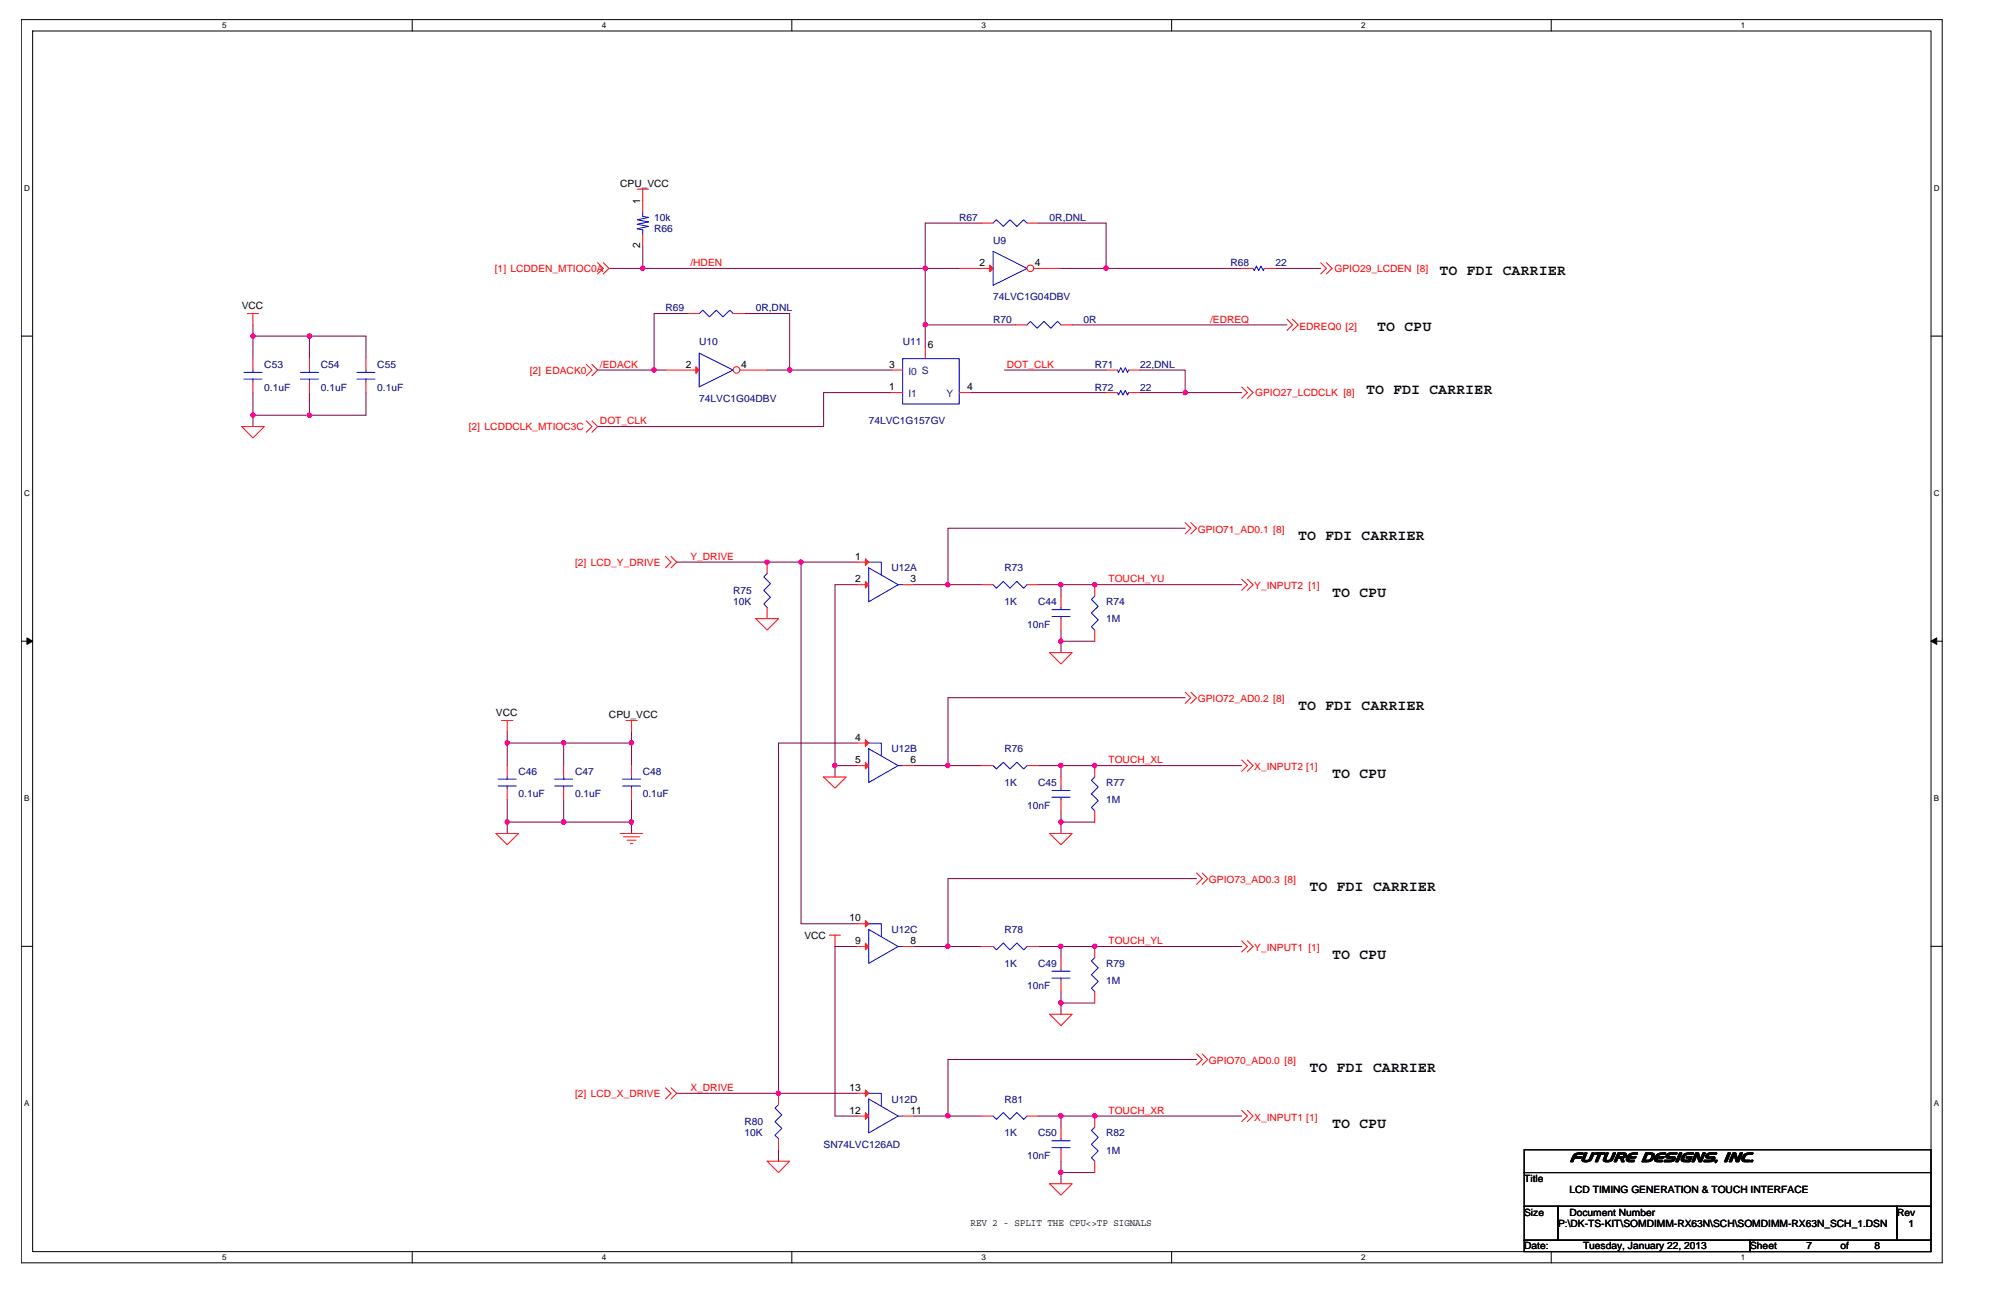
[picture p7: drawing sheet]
<svg xmlns="http://www.w3.org/2000/svg" width="432mm" height="279mm" viewBox="0 0 432 279" stroke-linecap="round" stroke-linejoin="round" font-family="sans-serif">
<path d="M4.6 4.2h414.5v268.3h-414.5zM7 6.7h409.7v263.3h-409.7z" fill="none" stroke="#000" stroke-width=".22"/>
<g fill="#fff">
<path d="M48 4.5h.9v1.9h-.9z"/>
<path d="M48 270.3h.9v1.9h-.9z"/>
</g>
<path d="M89 4.2v2.5M89 270v2.5" fill="none" stroke="#000" stroke-width=".22"/>
<g fill="#fff">
<path d="M129.9 4.5h.9v1.9h-.9z"/>
<path d="M129.9 270.3h.9v1.9h-.9z"/>
</g>
<path d="M170.9 4.2v2.5M170.9 270v2.5" fill="none" stroke="#000" stroke-width=".22"/>
<g fill="#fff">
<path d="M211.8 4.5h.9v1.9h-.9z"/>
<path d="M211.8 270.3h.9v1.9h-.9z"/>
</g>
<path d="M252.8 4.2v2.5M252.8 270v2.5" fill="none" stroke="#000" stroke-width=".22"/>
<g fill="#fff">
<path d="M293.8 4.5h.9v1.9h-.9z"/>
<path d="M293.8 270.3h.9v1.9h-.9z"/>
</g>
<path d="M334.7 4.2v2.5M334.7 270v2.5" fill="none" stroke="#000" stroke-width=".22"/>
<g fill="#fff">
<path d="M375.7 4.5h.9v1.9h-.9z"/>
<path d="M375.7 270.3h.9v1.9h-.9z"/>
<path d="M5.2 39.6h1.2v1.9h-1.2z"/>
<path d="M417.3 39.6h1.3v1.9h-1.3z"/>
<path d="M5.2 105.4h1.2v1.9h-1.2z"/>
<path d="M417.3 105.4h1.3v1.9h-1.3z"/>
</g>
<path d="M4.6 72.5h2.4M416.7 72.5h2.5" fill="none" stroke="#000" stroke-width=".22"/>
<g fill="#fff">
<path d="M5.2 171.2h1.2v1.9h-1.2z"/>
<path d="M417.3 171.2h1.2v1.9h-1.2z"/>
</g>
<path d="M4.6 138.3h2.4M416.7 138.3h2.5" fill="none" stroke="#000" stroke-width=".22"/>
<path d="M5.8 137.6l1.2 .7-1.2 .7zM416.7 138.3l1.2-.7v1.4z" fill="#000" stroke="#000" stroke-width=".22"/>
<g fill="#fff">
<path d="M5.2 237.1h1.2v1.9h-1.2z"/>
<path d="M417.3 237.1h1.2v1.9h-1.2z"/>
</g>
<path d="M4.6 204.2h2.4M416.7 204.2h2.5M328.9 248.1h87.8v4.9h-87.8zM328.9 253h87.8v7.3h-87.8zM328.9 260.3h7.3v7.3h-7.3zM328.9 267.6h48.8v2.4h-48.8zM336.2 260.3h73.2v7.3h-73.2zM377.7 267.6h39v2.4h-39zM409.4 260.3h7.3v7.3h-7.3z" fill="none" stroke="#000" stroke-width=".22"/>
<g fill="none" stroke="#800040" stroke-width=".22">
<path d="M131.4 57.9h7.3M138.7 53v4.9h61M199.7 57.9v12.2M199.7 57.9h7.3M211.9 48.1h-12.2v9.8M224 48.1h14.7v9.8M229 57.9h9.7M238.7 57.9h29.2M275.3 57.9h9.7M54.6 72.5h12.2M54.6 70.1v2.4M54.6 72.5v4.9"/>
<path d="M66.8 72.5h12.2v4.9M66.8 72.5v4.9M129 79.8h12.2M141.2 79.8h2.4M148.5 67.6h-7.3v12.2M160.7 67.6h9.7v12.2M165.5 79.8h4.9M170.4 79.8h22M199.7 70.1h19.5M199.7 70.1v4.9M216.8 79.8h21.9M231.4 70.1h46.3"/>
<path d="M246 79.8h9.7v4.9M54.6 89.6h12.2M54.6 89.6v2.4M54.6 84.7v4.9M66.8 84.7v4.9M79 84.7v4.9h-12.2M192.4 84.7h-14.7v7.3h-48.7M209.4 84.7h29.3M246 84.7h9.7M255.7 84.7h12.2M255.7 114h-51.1v12.2M172.9 121.3h12.2"/>
<path d="M172.9 121.3v78h12.2M172.9 121.3h-26.9M185.1 126.2h-4.9v39M197.2 126.2h7.4M204.6 126.2h7.3M224 126.2h5M229 138.3v2.5M229 138.3h7.2M229 126.2h38.9M229 126.2v2.4M229 135.9v2.4M109.4 157.9v2.4"/>
<path d="M136.3 157.9v2.4M255.7 150.5h-51.1v14.7M109.4 160.3v4.9M109.4 160.3h12.2M109.4 177.4v2.4M109.4 177.4h12.2M109.4 172.5v4.9M121.6 172.5v4.9M121.6 160.3h14.7M121.6 160.3v4.9M121.6 177.4h14.7M136.3 172.5v4.9"/>
<path d="M136.3 160.3v4.9M136.3 177.4v2.4M180.2 165.2h4.9M180.2 165.2v2.4M185.1 160.3h-17.1v75.6M197.2 165.2h7.4M204.6 165.2h7.3M224 165.2h5M229 165.2v2.4M229 174.9v2.5M229 177.4h7.2M229 177.4v2.4"/>
<path d="M267.9 165.2h-38.9M258.2 189.6h-53.6v14.6M185.1 204.2h-4.9v36.6h4.9M197.2 204.2h7.4M204.6 204.2h7.3M224 204.2h5M229 204.2v2.4M229 214v2.4M229 216.4h7.2M229 216.4v2.4M267.9 204.2h-38.9M146 235.9h22"/>
<path d="M168 235.9h17.1M258.2 228.6h-53.6v12.2M168 248.1v2.4M197.2 240.8h7.4M204.6 240.8h7.3M229 240.8v2.4M229 253v2.4M229 250.5v2.5h7.2M267.9 240.8h-43.9"/>
</g>
<g fill="#f0f" stroke="#f0f" stroke-width=".22">
<circle cx="141.1" cy="79.8" r=".49"/>
<circle cx="199.6" cy="70.1" r=".47"/>
<circle cx="170.4" cy="79.8" r=".48"/>
<circle cx="238.7" cy="57.9" r=".48"/>
<circle cx="180.1" cy="165.2" r=".48"/>
<circle cx="228.9" cy="240.7" r=".47"/>
<circle cx="228.9" cy="138.3" r=".47"/>
<circle cx="204.5" cy="126.1" r=".47"/>
<circle cx="204.5" cy="240.7" r=".47"/>
<circle cx="138.7" cy="57.9" r=".47"/>
<circle cx="199.6" cy="57.9" r=".47"/>
<circle cx="255.7" cy="84.7" r=".47"/>
<circle cx="236.2" cy="126.1" r=".47"/>
<circle cx="228.9" cy="126.1" r=".47"/>
<circle cx="236.2" cy="240.7" r=".47"/>
<circle cx="66.8" cy="72.5" r=".47"/>
<circle cx="167.9" cy="235.9" r=".47"/>
<circle cx="236.2" cy="204.2" r=".47"/>
<circle cx="54.6" cy="72.5" r=".47"/>
<circle cx="136.2" cy="160.3" r=".47"/>
<circle cx="228.9" cy="204.2" r=".47"/>
<circle cx="165.5" cy="121.3" r=".48"/>
<circle cx="109.4" cy="160.3" r=".47"/>
<circle cx="121.6" cy="160.3" r=".47"/>
<circle cx="172.8" cy="121.3" r=".47"/>
<circle cx="228.9" cy="252.9" r=".47"/>
<circle cx="236.2" cy="165.2" r=".48"/>
<circle cx="136.2" cy="177.3" r=".48"/>
<circle cx="228.9" cy="177.3" r=".48"/>
<circle cx="109.4" cy="177.3" r=".48"/>
<circle cx="121.6" cy="177.3" r=".48"/>
<circle cx="66.8" cy="89.6" r=".47"/>
<circle cx="54.6" cy="89.6" r=".47"/>
<circle cx="228.9" cy="216.4" r=".47"/>
<circle cx="228.9" cy="165.2" r=".48"/>
<circle cx="204.5" cy="165.2" r=".48"/>
<circle cx="204.5" cy="204.2" r=".47"/>
</g>
<g fill="none" stroke="#f00" stroke-width=".22">
<path d="M129 56.7l1.2 1.2-1.2 1.2M130.2 56.7l1.2 1.2-1.2 1.2M137.5 40.8h2.4M138.7 40.8v4.9M138.7 50.6v2.4M207 57.9h7.3M267.9 57.9h2.5M272.8 57.9h2.5M285 56.7l1.2 1.2-1.2 1.2M286.2 56.7l1.3 1.2-1.3 1.2M53.4 67.6h2.4M54.6 67.6v2.5"/>
<path d="M126.5 78.6l1.2 1.2-1.2 1.3M127.7 78.6l1.3 1.2-1.3 1.3M219.2 70.1h2.4M229 70.1h2.4M238.7 79.8h2.4M243.6 79.8h2.4M277.7 68.9l1.2 1.2-1.2 1.2M278.9 68.9l1.2 1.2-1.2 1.2M52.2 92h4.8l-2.4 2.5zM126.5 90.8l1.2 1.2-1.2 1.3M127.7 90.8l1.3 1.2-1.3 1.3M267.9 83.5l1.3 1.2-1.3 1.2"/>
<path d="M269.2 83.5l1.2 1.2-1.2 1.2M255.7 112.8l1.3 1.2-1.3 1.2M257 112.8l1.2 1.2-1.2 1.2M143.6 120.1l1.2 1.2-1.2 1.2M144.8 120.1l1.2 1.2-1.2 1.2M163.1 133.5h4.9l-2.5 2.4zM211.9 126.2h2.4M221.6 126.2h2.4M267.9 125l1.3 1.2-1.3 1.2M269.2 125l1.2 1.2-1.2 1.2M108.2 155.4h2.5M109.4 155.4v2.5"/>
<path d="M135.1 155.4h2.4M136.3 155.4v2.5M226.5 140.8h4.9l-2.4 2.5zM255.7 149.4l1.3 1.1-1.3 1.3M257 149.4l1.2 1.1-1.2 1.3M107 179.8h4.9l-2.5 2.4zM121.6 165.2v2.4M121.6 170.1v2.4M133.8 179.8h4.9M136.3 165.2v2.4M136.3 170.1v2.4M177.7 167.6h4.9l-2.4 2.5z"/>
<path d="M226.5 179.8h4.9l-2.4 2.4zM229 172.5v2.4M229 167.6v2.5M267.9 164l1.3 1.2-1.3 1.2M269.2 164l1.2 1.2-1.2 1.2M134.5 180.6h3.5M135.3 181.3h2M136 182h.5M185.1 199.3h2.4M258.2 188.3l1.2 1.3-1.2 1.2M259.4 188.3l1.2 1.3-1.2 1.2M179 201.8h2.4"/>
<path d="M180.2 201.8v2.4M185.1 204.2h2.4M194.8 204.2h2.4M226.5 218.8h4.9l-2.4 2.5zM229 211.5v2.5M229 206.6v2.5M267.9 203l1.3 1.2-1.3 1.2M269.2 203l1.2 1.2-1.2 1.2M143.6 234.7l1.2 1.2-1.2 1.2M144.8 234.7l1.2 1.2-1.2 1.2M185.1 235.9h2.4M258.2 227.4l1.2 1.2-1.2 1.2"/>
<path d="M259.4 227.4l1.2 1.2-1.2 1.2M267.9 239.6l1.3 1.2-1.3 1.2M269.2 239.6l1.2 1.2-1.2 1.2M165.5 250.5h4.9l-2.4 2.5zM185.1 240.8h2.4M194.8 240.8h2.4M226.5 255.4h4.9l-2.4 2.5zM229 248.1v2.4M229 243.2v2.5"/>
</g>
<g fill="none" stroke="#00f" stroke-width=".22">
<path d="M138.7 45.7v1l1.2 .2-2.4 .5 2.4 .5-2.4 .5 2.4 .5-2.4 .5 1.2 .2v1M214.3 54.2l7.3 3.7-7.3 3.7zM270.4 57.9l.3 .5 .4-1 .5 1 .5-1 .5 1 .2-.5M221.6 70.1l.7-.8 1.5 1.5 1.5-1.5 1.5 1.5 1.4-1.5 .8 .8M241.1 79.8l.3 .5 .5-1 .4 1 .5-1 .5 1 .3-.5M214.3 126.2l.7 .7 1.5-1.5 1.4 1.5 1.5-1.5 1.5 1.5 .7-.7M119.7 168.1h3.9M119.7 169.6h3.9M121.6 167.6v.5M121.6 169.6v.5M134.3 168.1h3.9M134.3 169.6h3.9"/>
<path d="M136.3 167.6v.5M136.3 169.6v.5M227 172h3.9M227 170.6h3.9M229 172v.5M229 170.1v.5M187.5 199.3h2.7v2.7M187.5 200.5l6.3 3.7-6.3 3.7zM193.8 204.2h1M227 211h3.9M227 209.5h3.9M229 211v.5"/>
<path d="M229 209.1v.4M187.5 237.1l6.3 3.7-6.3 3.6zM187.5 235.9h2.7v2.7M193.8 240.8h1M227 247.6h3.9M227 246.1h3.9M229 247.6v.5M229 245.7v.4"/>
</g>
<g fill="#f00" stroke="#f00" stroke-width=".22">
<path d="M186.7 240.1l.8 .7-.8 .7z"/>
<path d="M186.7 235.2l.8 .7-.8 .7z"/>
<path d="M186.7 203.5l.8 .7-.8 .7z"/>
<path d="M186.7 198.6l.8 .7-.8 .7z"/>
<path d="M213.6 57.2l.7 .7-.7 .7z"/>
</g>
<circle cx="222.4" cy="57.9" r=".71" fill="#fff" stroke="#f00" stroke-width=".22"/>
<g fill="none" stroke="#f00" stroke-width=".22">
<path d="M223.1 57.9h5.9M54.6 77.4v2.4M79 77.4v2.4M143.6 79.8h7.3M148.5 67.6h2.4M158.2 67.6h2.5M192.4 79.8h2.4M199.7 75v2.4M54.6 82.3v2.4M79 82.3v2.4M192.4 84.7h2.4M207 84.7h2.4"/>
<path d="M165.5 131.1v2.4M165.5 121.3v2.4M185.1 126.2h2.4M185.1 121.3h2.4M194.8 126.2h2.4M236.2 135.9v2.4M236.2 126.2v2.4M211.9 165.2h2.4M221.6 165.2h2.4M236.2 174.9v2.5M236.2 165.2v2.4M211.9 204.2h2.4"/>
<path d="M221.6 204.2h2.4M211.9 240.8h2.4M221.6 240.8h2.4"/>
</g>
<g fill="none" stroke="#00f" stroke-width=".22">
<path d="M54.6 79.8v.5M79 79.8v.5M150.9 67.6l.8-.7 1.4 1.5 1.5-1.5 1.4 1.5 1.5-1.5 .7 .7M150.9 76.2l7.3 3.6-7.3 3.7zM194.8 77.4h12.2v9.8h-12.2zM52.6 80.3h3.9M52.6 81.8h3.9M54.6 81.8v.5M77 80.3h3.9M77 81.8h3.9M79 81.8v.5M165.5 123.7l-.7 .8 1.5 1.4-1.5 1.5 1.5 1.5-1.5 1.4 .7 .8"/>
<path d="M187.5 122.5l6.3 3.7-6.3 3.6zM187.5 121.3h2.7v2.7M193.8 126.2h1M236.2 128.6l-.7 .7 1.5 1.5-1.5 1.4 1.5 1.5-1.5 1.5 .7 .7M214.3 165.2l.7 .7 1.5-1.4 1.4 1.4 1.5-1.4 1.5 1.4 .7-.7M236.2 167.6l-.7 .8 1.5 1.4-1.5 1.5 1.5 1.5-1.5 1.4 .7 .7M214.3 204.2l.7 .7 1.5-1.4 1.4 1.4 1.5-1.4 1.5 1.4 .7-.7M214.3 240.8l.7 .7 1.5-1.5 1.4 1.5 1.5-1.5 1.5 1.5 .7-.7"/>
</g>
<g fill="#f00" stroke="#f00" stroke-width=".22">
<path d="M186.7 125.4l.8 .8-.8 .7z"/>
<path d="M186.7 120.6l.8 .7-.8 .7z"/>
<path d="M150.2 79.1l.7 .7-.7 .8z"/>
</g>
<circle cx="158.9" cy="79.8" r=".71" fill="#fff" stroke="#f00" stroke-width=".22"/>
<g fill="none" stroke="#f00" stroke-width=".22">
<path d="M211.9 48.1h2.4M221.6 48.1h2.4M66.8 77.4v2.4M159.7 79.8h5.8M66.8 82.3v2.4M238.7 84.7h2.4M243.6 84.7h2.4M229 133.5v2.4M229 128.6v2.5M109.4 165.2v2.4M109.4 170.1v2.4M185.1 165.2h2.4"/>
<path d="M185.1 160.3h2.4M194.8 165.2h2.4M236.2 214v2.4M236.2 204.2v2.4M168 235.9v2.4M168 245.7v2.4M236.2 250.5v2.5M236.2 240.8v2.4"/>
</g>
<g fill="none" stroke="#00f" stroke-width=".22">
<path d="M214.3 48.1l.7-.7 1.5 1.5 1.4-1.5 1.5 1.5 1.5-1.5 .7 .7M66.8 79.8v.5M64.8 80.3h3.9M64.8 81.8h3.9M66.8 81.8v.5M241.1 84.7l.3 .5 .5-1 .4 1 .5-1 .5 1 .3-.5M227 133h3.9M227 131.5h3.9M229 133v.5M229 131.1v.4M107.5 168.1h3.9M107.5 169.6h3.9"/>
<path d="M109.4 167.6v.5M109.4 169.6v.5M187.5 161.5l6.3 3.7-6.3 3.6zM187.5 160.3h2.7v2.7M193.8 165.2h1M236.2 206.6l-.7 .7 1.5 1.5-1.5 1.5 1.5 1.5-1.5 1.4 .7 .8M168 238.3l-.8 .8 1.5 1.4-1.5 1.5 1.5 1.5-1.5 1.4 .8 .8M236.2 243.2l-.7 .7 1.5 1.5-1.5 1.5 1.5 1.4-1.5 1.5 .7 .7"/>
</g>
<g fill="#f00" stroke="#f00" stroke-width=".22">
<path d="M186.7 164.5l.8 .7-.8 .7z"/>
<path d="M186.7 159.6l.8 .7-.8 .7z"/>
</g>
<g fill="#f0f" stroke="#f0f" stroke-width=".22">
<circle cx="141.1" cy="79.8" r=".49"/>
<circle cx="199.6" cy="70.1" r=".47"/>
<circle cx="170.4" cy="79.8" r=".48"/>
<circle cx="238.7" cy="57.9" r=".48"/>
<circle cx="180.1" cy="165.2" r=".48"/>
<circle cx="228.9" cy="240.7" r=".47"/>
<circle cx="228.9" cy="138.3" r=".47"/>
<circle cx="204.5" cy="126.1" r=".47"/>
<circle cx="204.5" cy="240.7" r=".47"/>
<circle cx="138.7" cy="57.9" r=".47"/>
<circle cx="199.6" cy="57.9" r=".47"/>
<circle cx="255.7" cy="84.7" r=".47"/>
<circle cx="236.2" cy="126.1" r=".47"/>
<circle cx="228.9" cy="126.1" r=".47"/>
<circle cx="236.2" cy="240.7" r=".47"/>
<circle cx="66.8" cy="72.5" r=".47"/>
<circle cx="167.9" cy="235.9" r=".47"/>
<circle cx="236.2" cy="204.2" r=".47"/>
<circle cx="54.6" cy="72.5" r=".47"/>
<circle cx="136.2" cy="160.3" r=".47"/>
<circle cx="228.9" cy="204.2" r=".47"/>
<circle cx="165.5" cy="121.3" r=".48"/>
<circle cx="109.4" cy="160.3" r=".47"/>
<circle cx="121.6" cy="160.3" r=".47"/>
<circle cx="172.8" cy="121.3" r=".47"/>
<circle cx="228.9" cy="252.9" r=".47"/>
<circle cx="236.2" cy="165.2" r=".48"/>
<circle cx="136.2" cy="177.3" r=".48"/>
<circle cx="228.9" cy="177.3" r=".48"/>
<circle cx="109.4" cy="177.3" r=".48"/>
<circle cx="121.6" cy="177.3" r=".48"/>
<circle cx="66.8" cy="89.6" r=".47"/>
<circle cx="54.6" cy="89.6" r=".47"/>
<circle cx="228.9" cy="216.4" r=".47"/>
<circle cx="228.9" cy="165.2" r=".48"/>
<circle cx="204.5" cy="165.2" r=".48"/>
<circle cx="204.5" cy="204.2" r=".47"/>
</g>
<g font-size="3.1">
<text x="310.6" y="59.3">TO FDI CARRIER</text>
<text x="297.2" y="71.5">TO CPU</text>
<text x="294.8" y="84.9">TO FDI CARRIER</text>
<text x="280.1" y="116.6">TO FDI CARRIER</text>
<text x="287.5" y="128.8">TO CPU</text>
<text x="280.1" y="153.2">TO FDI CARRIER</text>
<text x="287.5" y="167.8">TO CPU</text>
<text x="282.6" y="192.2">TO FDI CARRIER</text>
<text x="287.5" y="206.8">TO CPU</text>
<text x="282.6" y="231.2">TO FDI CARRIER</text>
<text x="287.5" y="243.4">TO CPU</text>
</g>
<text font-size="2.9" x="338.7" y="250.7">FUTURE DESIGNS, INC.</text>
<g font-size="2.2">
<text x="133.8" y="40.4">CPU_VCC</text>
<text x="138.1" y="44" transform="rotate(-90 138.1 44)">1</text>
<text x="138.1" y="53.5" transform="rotate(-90 138.1 53.5)">2</text>
<text x="211.4" y="57.4">2</text>
<text x="223.3" y="57.4">4</text>
<text x="52.2" y="66.7">VCC</text>
<text x="200.2" y="75.2">6</text>
<text x="148" y="79.3">2</text>
<text x="159.9" y="79.3">4</text>
<text x="191.9" y="79.3">3</text>
<text x="191.9" y="84.2">1</text>
<text x="208.7" y="84.2">4</text>
<text x="184.5" y="125.6">2</text>
<text x="184.5" y="120.7">1</text>
<text x="196.5" y="125.6">3</text>
<text x="107" y="154.5">VCC</text>
<text x="131.4" y="155">CPU_VCC</text>
<text x="184.5" y="159.8">4</text>
<text x="184.5" y="164.6">5</text>
<text x="196.5" y="164.6">6</text>
<text x="173.6" y="202.5">VCC</text>
<text x="183.3" y="198.8">10</text>
<text x="184.5" y="203.7">9</text>
<text x="196.5" y="203.7">8</text>
<text x="183.3" y="235.3">13</text>
<text x="183.3" y="240.2">12</text>
<text x="196.5" y="240.2">11</text>
<text x="328.9" y="255">Title</text>
<text x="338.7" y="257.4">LCD TIMING GENERATION &amp; TOUCH INTERFACE</text>
<text x="328.9" y="262.3">Size</text>
<text x="338.7" y="262.3">Document Number</text>
<text x="409.4" y="262.3">Rev</text>
<text x="209.4" y="264.5">REV 2 - SPLIT THE CPU&lt;&gt;TP SIGNALS</text>
<text x="328.9" y="269.6">Date:</text>
<text x="336.2" y="264.7">P:\DK-TS-KIT\SOMDIMM-RX63N\SCH\SOMDIMM-RX63N_SCH_1.DSN</text>
<text x="341.6" y="269.6">Tuesday, January 22, 2013</text>
<text x="377.7" y="269.6">Sheet</text>
<text x="389.9" y="269.6">7</text>
<text x="397.2" y="269.6">of</text>
<text x="404.5" y="269.6">8</text>
<text x="411.8" y="264.7">1</text>
</g>
<g font-size="2.2" fill="#000080">
<text x="141.2" y="47.7">10k</text>
<text x="207" y="47.7">R67</text>
<text x="226.5" y="47.7">0R,DNL</text>
<text x="141.2" y="50.1">R66</text>
<text x="214.3" y="52.6">U9</text>
<text x="265.5" y="57.4">R68</text>
<text x="275.3" y="57.4">22</text>
<text x="214.3" y="64.8">74LVC1G04DBV</text>
<text x="143.6" y="67.2">R69</text>
<text x="163.1" y="67.2">0R,DNL</text>
<text x="214.3" y="69.6">R70</text>
<text x="233.8" y="69.6">0R</text>
<text x="150.9" y="74.5">U10</text>
<text x="194.8" y="74.5">U11</text>
<text x="57" y="79.4">C53</text>
<text x="69.2" y="79.4">C54</text>
<text x="81.4" y="79.4">C55</text>
<text x="236.2" y="79.4">R71</text>
<text x="246" y="79.4">22,DNL</text>
<text x="57" y="84.3">0.1uF</text>
<text x="69.2" y="84.3">0.1uF</text>
<text x="81.4" y="84.3">0.1uF</text>
<text x="150.9" y="86.7">74LVC1G04DBV</text>
<text x="236.2" y="84.3">R72</text>
<text x="246" y="84.3">22</text>
<text x="187.5" y="91.6">74LVC1G157GV</text>
<text x="192.4" y="123.3">U12A</text>
<text x="216.8" y="123.3">R73</text>
<text x="158.2" y="128.1">R75</text>
<text x="158.2" y="130.6">10K</text>
<text x="216.8" y="130.6">1K</text>
<text x="224" y="130.6">C44</text>
<text x="238.7" y="130.6">R74</text>
<text x="221.6" y="135.5">10nF</text>
<text x="238.7" y="134.2">1M</text>
<text x="111.9" y="167.2">C46</text>
<text x="124.1" y="167.2">C47</text>
<text x="138.7" y="167.2">C48</text>
<text x="192.4" y="162.3">U12B</text>
<text x="216.8" y="162.3">R76</text>
<text x="111.9" y="172">0.1uF</text>
<text x="124.1" y="172">0.1uF</text>
<text x="138.7" y="172">0.1uF</text>
<text x="216.8" y="169.6">1K</text>
<text x="224" y="169.6">C45</text>
<text x="238.7" y="169.6">R77</text>
<text x="238.7" y="173.3">1M</text>
<text x="221.6" y="174.5">10nF</text>
<text x="192.4" y="201.3">U12C</text>
<text x="216.8" y="201.3">R78</text>
<text x="216.8" y="208.6">1K</text>
<text x="224" y="208.6">C49</text>
<text x="238.7" y="208.6">R79</text>
<text x="221.6" y="213.5">10nF</text>
<text x="238.7" y="212.3">1M</text>
<text x="192.4" y="237.9">U12D</text>
<text x="216.8" y="237.9">R81</text>
<text x="160.7" y="242.8">R80</text>
<text x="160.7" y="245.2">10K</text>
<text x="216.8" y="245.2">1K</text>
<text x="224" y="245.2">C50</text>
<text x="238.7" y="245.2">R82</text>
<text x="177.7" y="247.6">SN74LVC126AD</text>
<text x="221.6" y="250.1">10nF</text>
<text x="238.7" y="248.9">1M</text>
</g>
<g font-size="2.2" fill="#f00">
<text x="106.8" y="58.7">[1] LCDDEN_MTIOC0A</text>
<text x="149" y="57.4">/HDEN</text>
<text x="288" y="58.7">GPIO29_LCDEN [8]</text>
<text x="261.1" y="69.6">/EDREQ</text>
<text x="280.4" y="71.1">EDREQ0 [2]</text>
<text x="114.3" y="80.6">[2] EDACK0</text>
<text x="129.5" y="79.3">/EDACK</text>
<text x="217.3" y="79.3">DOT_CLK</text>
<text x="270.9" y="85.5">GPIO27_LCDCLK [8]</text>
<text x="101.1" y="92.8">[2] LCDDCLK_MTIOC3C</text>
<text x="129.5" y="91.5">DOT_CLK</text>
<text x="258.5" y="115">GPIO71_AD0.1 [8]</text>
<text x="124.1" y="122">[2] LCD_Y_DRIVE</text>
<text x="149" y="120.8">Y_DRIVE</text>
<text x="239.2" y="125.6">TOUCH_YU</text>
<text x="270.7" y="127.2">Y_INPUT2 [1]</text>
<text x="258.5" y="151.6">GPIO72_AD0.2 [8]</text>
<text x="239.2" y="164.7">TOUCH_XL</text>
<text x="270.7" y="166.2">X_INPUT2 [1]</text>
<text x="260.9" y="190.6">GPIO73_AD0.3 [8]</text>
<text x="239.2" y="203.7">TOUCH_YL</text>
<text x="270.7" y="205.2">Y_INPUT1 [1]</text>
<text x="260.9" y="229.6">GPIO70_AD0.0 [8]</text>
<text x="124.1" y="236.7">[2] LCD_X_DRIVE</text>
<text x="149" y="235.4">X_DRIVE</text>
<text x="239.2" y="240.3">TOUCH_XR</text>
<text x="270.7" y="241.8">X_INPUT1 [1]</text>
</g>
<g font-size="2.2" fill="#004080">
<text x="196" y="80.9">I0 S</text>
<text x="196" y="85.7">I1</text>
<text x="204.3" y="85.7">Y</text>
</g>
<g font-size="1.7">
<text x="48" y="6">5</text>
<text x="129.9" y="6">4</text>
<text x="211.8" y="6">3</text>
<text x="293.8" y="6">2</text>
<text x="375.7" y="6">1</text>
<text x="5.2" y="41.1">D</text>
<text x="417.3" y="41.1">D</text>
<text x="5.2" y="106.9">C</text>
<text x="417.3" y="106.9">C</text>
<text x="5.2" y="172.8">B</text>
<text x="417.3" y="172.8">B</text>
<text x="5.2" y="238.6">A</text>
<text x="417.3" y="238.6">A</text>
<text x="48" y="271.8">5</text>
<text x="129.9" y="271.8">4</text>
<text x="211.8" y="271.8">3</text>
<text x="293.8" y="271.8">2</text>
<text x="375.7" y="271.8">1</text>
</g>
</svg>
